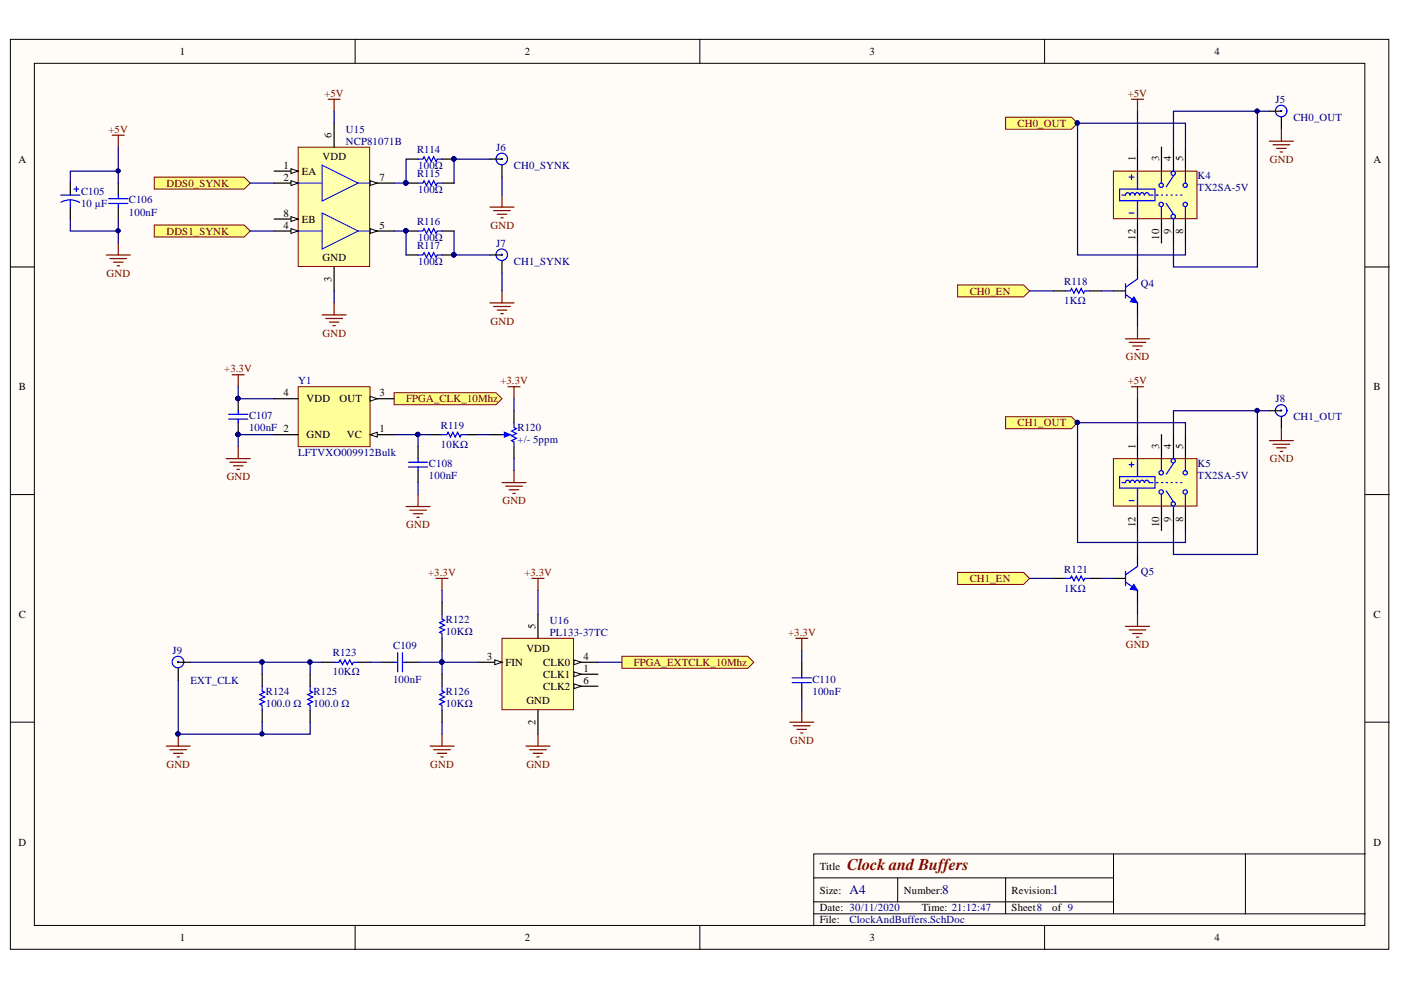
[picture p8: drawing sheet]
<svg xmlns="http://www.w3.org/2000/svg" width="297mm" height="210mm" viewBox="0 0 297 210" stroke-linecap="round" stroke-linejoin="round" font-family="sans-serif">
<g fill="#fffcf8" stroke="#000" stroke-width=".21">
<path d="M2.2 8.3h292.3v193h-292.3z"/>
<path d="M7.3 13.4h282.1v182.8h-282.1z"/>
</g>
<g fill="none" stroke="#000" stroke-width=".21">
<path d="M75.3 8.3v5.1M148.4 8.3v5.1M221.5 8.3v5.1M2.2 56.6h5.1M289.5 56.6h5.1M2.2 104.9h5.1M289.5 104.9h5.1M2.2 153.1h5.1M289.5 153.1h5.1M75.3 196.3v5.1M148.4 196.3v5.1M172.5 186.1h63.6"/>
<path d="M172.5 193.8h117M172.5 191.2h63.6M190.3 186.1v5.1M213.2 186.1v7.7M221.5 196.3v5.1M236.1 181.1v12.7M264.1 181.1h-91.6v15.2M289.5 181.1h-25.4v12.7"/>
</g>
<g fill="#ffff80" stroke="#800000" stroke-width=".21">
<path d="M32.7 37.6h19.1l1.2 1.2-1.2 1.3h-19.1z" fill-rule="evenodd"/>
<path d="M32.7 47.7h19.1l1.2 1.3-1.2 1.3h-19.1z" fill-rule="evenodd"/>
</g>
<path d="M63.2 31.2h15.2v25.3h-15.2z" fill="#ffffb0" stroke="#800000" stroke-width=".21"/>
<path d="M58.1 38.8h5.1" fill="none" stroke="#000" stroke-width=".25"/>
<path d="M61.7 38.3l1.5 .5-1.5 .5z" fill="#fffcf8" stroke="#000" stroke-width=".21"/>
<path d="M78.5 38.8h5.1" fill="none" stroke="#000" stroke-width=".25"/>
<path d="M78.5 38.3l1.5 .5-1.5 .5z" fill="#fffcf8" stroke="#000" stroke-width=".21"/>
<path d="M63.2 38.8h5.1M68.3 35l7.6 3.8-7.6 3.8zM75.9 38.8h2.6" fill="none" stroke="#00f" stroke-width=".21"/>
<path d="M70.8 26.1v5.1M58.1 49h5.1M70.8 56.6v5.1" fill="none" stroke="#000" stroke-width=".25"/>
<path d="M61.7 48.5l1.5 .5-1.5 .5z" fill="#fffcf8" stroke="#000" stroke-width=".21"/>
<path d="M78.5 49h5.1" fill="none" stroke="#000" stroke-width=".25"/>
<path d="M78.5 48.5l1.5 .5-1.5 .5z" fill="#fffcf8" stroke="#000" stroke-width=".21"/>
<path d="M63.2 49h5.1M68.3 45.2l7.6 3.8-7.6 3.8zM75.9 49h2.6" fill="none" stroke="#00f" stroke-width=".21"/>
<path d="M58.1 36.3h5.1" fill="none" stroke="#000" stroke-width=".25"/>
<path d="M61.7 35.8l1.5 .5-1.5 .5z" fill="#fffcf8" stroke="#000" stroke-width=".21"/>
<path d="M58.1 46.4h5.1" fill="none" stroke="#000" stroke-width=".25"/>
<path d="M61.7 45.9l1.5 .5-1.5 .6z" fill="#fffcf8" stroke="#000" stroke-width=".21"/>
<path d="M25.1 36.3h-10.2v2.5M25.1 31.2v7.6M53 38.8h5.1M70.8 23.6v2.5M86.1 33.7v5.1h-2.5M103.9 33.7h-7.6v5.1M14.9 46.4v2.6h10.2M25.1 46.4v5.1M53 49h5.1M83.6 49h2.5v5.1M96.3 49v5.1h7.6M70.8 61.7v2.5" fill="none" stroke="#000080" stroke-width=".25"/>
<g fill="none" stroke="#800000" stroke-width=".25">
<path d="M23.8 28.7h2.6M25.1 28.7v2.5M69.6 21h2.5M70.8 21v2.6M22.5 54.1h5.1M23.3 54.8h3.6M24.1 55.6h2M24.8 56.3h.5M25.1 51.5v2.6M103.9 43.9h5.1M104.7 44.7h3.5M105.4 45.4h2"/>
<path d="M106.2 46.2h.5M106.4 41.4v2.5M68.3 66.8h5.1M69.1 67.5h3.5M69.8 68.3h2.1M70.6 69h.5M70.8 64.2v2.6M103.9 64.2h5.1M104.7 65h3.5M105.4 65.7h2M106.2 66.5h.5M106.4 61.7v2.5"/>
</g>
<g fill="none" stroke="#000" stroke-width=".25">
<path d="M14.9 38.8v2.6M25.1 38.8v2.6M86.1 33.7h2.5M86.1 38.8h2.5M93.7 33.7h2.6M93.7 38.8h2.6M103.9 33.7h2.5M106.4 35v2.6M14.9 43.9v2.5M25.1 43.9v2.5M86.1 49h2.5M86.1 54.1h2.5"/>
<path d="M93.7 49h2.6M93.7 54.1h2.6M103.9 54.1h2.5M106.4 55.3v2.6"/>
</g>
<g fill="none" stroke="#00f" stroke-width=".25">
<path d="M16.2 39.6v1M88.6 33.7h1.1l.2-.5 .5 1.1 .5-1.1 .5 1.1 .5-1.1 .5 1.1 .3-.6h1M88.6 38.8h1.1l.2-.5 .5 1 .5-1 .5 1 .5-1 .5 1 .3-.5h1M12.9 41.4h4M14.9 42.4l1.2 .2 .8 .3M14.9 42.4l-.8 .1-1.2 .4M14.9 42.4v1.5M15.7 40.1h1M23 42.1h4.1M23 43.1h4.1M25.1 41.4v.7M25.1 43.1v.8"/>
<path d="M88.6 49h1.1l.2-.5 .5 1 .5-1 .5 1 .5-1 .5 1 .3-.5h1M88.6 54.1h1.1l.2-.5 .5 1 .5-1 .5 1 .5-1 .5 1 .3-.5h1"/>
<circle cx="106.4" cy="33.7" r="1.23"/>
<circle cx="106.4" cy="33.7" r=".1"/>
<circle cx="106.4" cy="54" r=".1"/>
<circle cx="106.4" cy="54" r="1.22"/>
</g>
<g fill="#000080" stroke="#000080" stroke-width=".21">
<circle cx="25" cy="48.9" r=".46"/>
<circle cx="25" cy="36.2" r=".46"/>
<circle cx="96.2" cy="33.7" r=".46"/>
<circle cx="86" cy="38.8" r=".46"/>
<circle cx="86" cy="48.9" r=".46"/>
<circle cx="96.2" cy="54" r=".46"/>
</g>
<path d="M83.6 83.3h21.6l1.2 1.2-1.2 1.3h-21.6z" fill-rule="evenodd" fill="#ffff80" stroke="#800000" stroke-width=".21"/>
<path d="M50.5 84.5v2.6M88.6 94.7v2.5M88.6 99.8v2.5M91.2 92.2h2.5M98.8 92.2h2.5M103.9 92.2h2.5M109 87.1v2.5M109 94.7v2.5" fill="none" stroke="#000" stroke-width=".25"/>
<g fill="#000080" stroke="#000080" stroke-width=".21">
<circle cx="50.4" cy="84.5" r=".46"/>
<circle cx="88.6" cy="92.1" r=".46"/>
</g>
<path d="M48.5 87.8h4M48.5 88.9h4M50.5 87.1v.7M86.6 98h4.1M86.6 99h4.1M88.6 97.2v.8M88.6 99v.8M93.7 92.2h1l.3-.5 .5 1 .5-1 .5 1 .5-1 .5 1 .3-.5h1M106.4 92.2h1.3M109 89.6v1l.5 .3-1 .5 1 .5-1 .5 1 .5-1 .5 .5 .3v1" fill="none" stroke="#00f" stroke-width=".25"/>
<g fill="none" stroke="#800000" stroke-width=".25">
<path d="M49.2 79.5h2.6M50.5 79.5v2.5M48 97.2h5M48.7 98h3.6M49.5 98.8h2M50.2 99.5h.6M50.5 94.7v2.5M107.7 82h2.5M109 82v2.5M109 99.8v2.5M86.1 107.4h5.1M86.9 108.2h3.5"/>
<path d="M87.6 108.9h2.1M88.4 109.7h.5M88.6 104.9v2.5M106.4 102.3h5.1M107.2 103.1h3.6M108 103.8h2M108.7 104.6h.5"/>
</g>
<path d="M50.5 82v2.5h7.6M58.1 92.2h-7.6v2.5M83.6 92.2h5M91.2 92.2h-2.6v2.5M101.3 92.2h2.6M109 84.5v2.6M109 97.2v2.6M88.6 102.3v2.6" fill="none" stroke="#000080" stroke-width=".25"/>
<path d="M106.9 91.7l1.3 .5-1.3 .5z" fill="#00f" stroke="#00f" stroke-width=".25"/>
<path d="M63.2 82h15.3v12.7h-15.3z" fill-rule="evenodd" fill="#ff9" stroke="#800000" stroke-width=".21"/>
<path d="M78.5 92.2h5.1" fill="none" stroke="#000" stroke-width=".25"/>
<path d="M78.5 92.2l1.5-.5v1z" fill="#fffcf8" stroke="#000" stroke-width=".21"/>
<path d="M58.1 92.2h5.1M78.5 84.5h5.1" fill="none" stroke="#000" stroke-width=".25"/>
<path d="M78.5 84l1.5 .5-1.5 .5z" fill="#fffcf8" stroke="#000" stroke-width=".21"/>
<path d="M58.1 84.5h5.1" fill="none" stroke="#000" stroke-width=".25"/>
<path d="M131.9 139.1h26.6l1.3 1.3-1.3 1.3h-26.6z" fill-rule="evenodd" fill="#ffff80" stroke="#800000" stroke-width=".21"/>
<g fill="none" stroke="#00f" stroke-width=".25">
<path d="M84.3 138.4v4M85.3 138.4v4M55.6 145.5v1l.5 .3-1 .5 1 .5-1 .5 1 .5-1 .5 .5 .3v1M65.8 145.5v1l.5 .3-1.1 .5 1.1 .5-1.1 .5 1.1 .5-1.1 .5 .6 .3v1M70.8 140.4h1.1l.2-.5 .5 1 .5-1 .5 1 .5-1 .6 1 .2-.5h1M83.6 140.4h.7M85.3 140.4h.8"/>
<circle cx="37.7" cy="140.4" r=".11"/>
<circle cx="37.7" cy="140.4" r="1.23"/>
</g>
<path d="M37.8 140.4h2.5M37.8 141.7v2.5M55.6 143v2.5M55.6 150.6v2.5M65.8 143v2.5M65.8 150.6v2.5M68.3 140.4h2.5M75.9 140.4h2.6M81 140.4h2.6M86.1 140.4h2.5" fill="none" stroke="#000" stroke-width=".25"/>
<path d="M92.4 122.6h2.6M93.7 122.6v2.6M35.2 158.2h5.1M36 159h3.6M36.8 159.7h2M37.8 155.7v2.5M91.2 158.2h5.1M91.9 159h3.6M92.7 159.7h2M93.7 155.7v2.5M37.5 160.5h.5M93.5 160.5h.5" fill="none" stroke="#800000" stroke-width=".25"/>
<g fill="#000080" stroke="#000080" stroke-width=".21">
<circle cx="37.7" cy="155.6" r=".46"/>
<circle cx="55.5" cy="140.4" r=".46"/>
<circle cx="65.7" cy="140.4" r=".46"/>
<circle cx="55.5" cy="155.6" r=".46"/>
</g>
<path d="M37.8 144.2v11.5h28v-2.6M40.3 140.4h15.3v2.6M55.6 140.4h10.2v2.6M55.6 153.1v2.6M65.8 140.4h2.5M93.7 153.1v2.6" fill="none" stroke="#000080" stroke-width=".25"/>
<path d="M106.4 135.3h15.2v15.2h-15.2z" fill="#ffffb0" stroke="#800000" stroke-width=".21"/>
<path d="M114.1 150.6v5.1M121.7 143h5.1" fill="none" stroke="#000" stroke-width=".25"/>
<path d="M121.7 142.4l1.5 .6-1.5 .5z" fill="#fffcf8" stroke="#000" stroke-width=".21"/>
<path d="M121.7 145.5h5.1" fill="none" stroke="#000" stroke-width=".25"/>
<path d="M121.7 145l1.5 .5-1.5 .5z" fill="#fffcf8" stroke="#000" stroke-width=".21"/>
<path d="M101.3 140.4h5.1" fill="none" stroke="#000" stroke-width=".25"/>
<path d="M104.9 139.9l1.5 .5-1.5 .5z" fill="#fffcf8" stroke="#000" stroke-width=".21"/>
<path d="M121.7 140.4h5.1" fill="none" stroke="#000" stroke-width=".25"/>
<path d="M121.7 139.9l1.5 .5-1.5 .5z" fill="#fffcf8" stroke="#000" stroke-width=".21"/>
<path d="M114.1 130.3v5M170 140.4v2.6M170 145.5v2.5" fill="none" stroke="#000" stroke-width=".25"/>
<g fill="none" stroke="#800000" stroke-width=".25">
<path d="M112.8 122.6h2.5M114.1 122.6v2.6M168.7 135.3h2.6M170 135.3v2.6M111.5 158.2h5.1M112.3 159h3.5M113 159.7h2.1M114.1 155.7v2.5M167.4 153.1h5.1M168.2 153.9h3.6M169 154.6h2M169.7 155.4h.5"/>
<path d="M170 150.6v2.5M113.8 160.5h.5"/>
</g>
<path d="M114.1 125.2v5.1M170 137.9v2.5M126.8 140.4h5.1M170 148v2.6" fill="none" stroke="#000080" stroke-width=".25"/>
<path d="M168 143.7h4M168 144.7h4M170 143v.7M170 144.7v.8" fill="none" stroke="#00f" stroke-width=".25"/>
<path d="M236.1 36.3h17.7v10.1h-17.7z" fill="#ffffb0" stroke="#800000" stroke-width=".21"/>
<g fill="none" stroke="#00f" stroke-width=".25">
<path d="M239.4 37.6h1M239.9 37v1.1M241.2 36.3v3.8M246.3 36.3v2.5M248.8 37.3l-1.5 2.3M251.3 36.3v2.5M237.4 40.1h7.5v2.5h-7.5zM239.4 45.2h1M239.5 41.4a.46 .46 0 0 0-.4-.5 .46 .46 0 0 0-.5 .5h-.7M240.6 41.4a.47 .47 0 0 0-.5-.5 .47 .47 0 0 0-.5 .5M241.2 42.6v3.8M241.6 41.4a.46 .46 0 0 0-.5-.5 .46 .46 0 0 0-.4 .5"/>
<path d="M242.6 41.4a.46 .46 0 0 0-.5-.5 .46 .46 0 0 0-.4 .5M243.6 41.4a.47 .47 0 0 0-.5-.5 .47 .47 0 0 0-.4 .5M243.7 41.4h.8M245.2 41.4h.3M246.3 43.9v2.5M246.3 41.4h.2M247.3 41.4h.2M247.3 43.1l1.5 2.3M248.3 41.4h.2M249.3 41.4h.3M250.3 41.4h.3M251.3 43.9v2.5"/>
<circle cx="246.2" cy="39.3" r=".46"/>
<circle cx="248.7" cy="36.7" r=".46"/>
<circle cx="251.3" cy="39.3" r=".46"/>
<circle cx="271.6" cy="23.5" r=".1"/>
<circle cx="271.6" cy="23.5" r="1.22"/>
<circle cx="246.2" cy="43.3" r=".46"/>
<circle cx="251.3" cy="43.3" r=".46"/>
</g>
<path d="M241.2 31.2v5.1M246.3 31.2v5.1M248.8 31.2v5.1M251.3 31.2v5.1M269.1 23.6h2.6M271.7 24.9v2.5M241.2 46.4v5.1" fill="none" stroke="#000" stroke-width=".25"/>
<path d="M269.1 29.9h5.1M269.9 30.7h3.6M270.7 31.5h2M271.4 32.2h.5M271.7 27.4v2.5" fill="none" stroke="#800000" stroke-width=".25"/>
<path d="M213.2 24.9h14l1.3 1.2-1.3 1.3h-14z" fill-rule="evenodd" fill="#ffff80" stroke="#800000" stroke-width=".21"/>
<circle cx="228.4" cy="26.1" r=".46" fill="#000080" stroke="#000080" stroke-width=".21"/>
<g fill="none" stroke="#00f" stroke-width=".25">
<path d="M241.2 59.1l-2.6 1.8M225.9 61.7h1l.3-.5 .5 1 .5-1 .5 1 .5-1 .5 1 .3-.5h1M238.6 62.4l2.6 1.8M238.6 60.2v3"/>
<circle cx="271.6" cy="87" r="1.23"/>
<circle cx="271.6" cy="87" r=".1"/>
</g>
<path d="M241.2 56.6v2.5M223.4 61.7h2.5M231 61.7h2.5M236.1 61.7h2.5M241.2 64.2v2.6M269.1 87.1h2.6M271.7 88.4v2.5" fill="none" stroke="#000" stroke-width=".25"/>
<path d="M238.6 71.8h5.1M239.4 72.6h3.6M240.2 73.4h2M240.9 74.1h.5M241.2 69.3v2.5M269.1 93.4h5.1M269.9 94.2h3.6M270.7 95h2M271.4 95.7h.5M271.7 90.9v2.5" fill="none" stroke="#800000" stroke-width=".25"/>
<path d="M240.4 63l.8 1.2-1.6-.2z" fill="#00f" stroke="#00f" stroke-width=".21"/>
<path d="M203 60.4h14l1.3 1.3-1.3 1.3h-14z" fill-rule="evenodd" fill="#ffff80" stroke="#800000" stroke-width=".21"/>
<path d="M241.2 23.6v7.6M218.3 61.7h5.1M233.5 61.7h2.6M241.2 66.8v2.5" fill="none" stroke="#000080" stroke-width=".25"/>
<path d="M239.9 21h2.5M241.2 21v2.6" fill="none" stroke="#800000" stroke-width=".25"/>
<path d="M236.1 97.2h17.7v10.1h-17.7z" fill="#ffffb0" stroke="#800000" stroke-width=".21"/>
<g fill="none" stroke="#00f" stroke-width=".25">
<path d="M239.4 98.5h1M239.9 98v1M241.2 97.2v3.8M246.3 97.2v2.6M248.8 98.3l-1.5 2.2M251.3 97.2v2.6M237.4 101h7.5v2.5h-7.5zM239.4 106.1h1M239.5 102.3a.46 .46 0 0 0-.4-.5 .46 .46 0 0 0-.5 .5h-.7M240.6 102.3a.47 .47 0 0 0-.5-.5 .47 .47 0 0 0-.5 .5M241.2 103.6v3.8M241.6 102.3a.46 .46 0 0 0-.5-.5 .46 .46 0 0 0-.4 .5"/>
<path d="M242.6 102.3a.46 .46 0 0 0-.5-.5 .46 .46 0 0 0-.4 .5M243.6 102.3a.47 .47 0 0 0-.5-.5 .47 .47 0 0 0-.4 .5M243.7 102.3h.8M245.2 102.3h.3M246.3 104.9v2.5M246.3 102.3h.2M247.3 102.3h.2M247.3 104.1l1.5 2.3M248.3 102.3h.2M249.3 102.3h.3M250.3 102.3h.3M251.3 104.9v2.5"/>
<circle cx="248.7" cy="97.7" r=".46"/>
<circle cx="246.2" cy="100.2" r=".46"/>
<circle cx="246.2" cy="104.3" r=".46"/>
<circle cx="251.3" cy="100.2" r=".46"/>
<circle cx="251.3" cy="104.3" r=".46"/>
</g>
<path d="M241.2 92.2v5M246.3 92.2v5M248.8 92.2v5M251.3 92.2v5M241.2 107.4v5.1" fill="none" stroke="#000" stroke-width=".25"/>
<path d="M213.2 88.4h14l1.3 1.2-1.3 1.3h-14z" fill-rule="evenodd" fill="#ffff80" stroke="#800000" stroke-width=".21"/>
<circle cx="228.4" cy="89.6" r=".46" fill="#000080" stroke="#000080" stroke-width=".21"/>
<path d="M238.6 132.8h5.1M239.4 133.6h3.6M240.2 134.3h2M240.9 135.1h.5M241.2 130.3v2.5" fill="none" stroke="#800000" stroke-width=".25"/>
<path d="M241.2 117.6v2.5M223.4 122.6h2.5M231 122.6h2.5M236.1 122.6h2.5M241.2 125.2v2.5" fill="none" stroke="#000" stroke-width=".25"/>
<path d="M225.9 122.6h1l.3-.5 .5 1 .5-1 .5 1 .5-1 .5 1 .3-.5h1M238.6 123.4l2.6 1.8M238.6 121.1v3.1M241.2 120.1l-2.6 1.8" fill="none" stroke="#00f" stroke-width=".25"/>
<path d="M240.4 123.9l.8 1.3-1.6-.3z" fill="#00f" stroke="#00f" stroke-width=".21"/>
<path d="M203 121.4h14l1.3 1.2-1.3 1.3h-14z" fill-rule="evenodd" fill="#ffff80" stroke="#800000" stroke-width=".21"/>
<g fill="none" stroke="#000080" stroke-width=".25">
<path d="M106.4 37.6v3.8M251.3 31.2v-5.1h-22.8v28h22.8v-2.6M266.6 23.6v33h-17.8v-5.1M269.1 23.6h-20.3v7.6M106.4 57.9v3.8M241.2 51.5v5.1M241.2 84.5v7.7M251.3 92.2v-2.6h-22.8v25.4h22.8v-2.5M266.6 87.1v30.5h-17.8v-5.1M269.1 87.1h-20.3v5.1M241.2 112.5v5.1M93.7 137.9v2.5h-5.1"/>
<path d="M93.7 125.2v2.5M218.3 122.6h5.1M233.5 122.6h2.6M241.2 127.7v2.6M78.5 140.4h2.5M101.3 140.4h-7.6v2.6"/>
</g>
<path d="M239.9 82h2.5M241.2 82v2.5" fill="none" stroke="#800000" stroke-width=".25"/>
<g fill="#000080" stroke="#000080" stroke-width=".21">
<circle cx="93.7" cy="140.4" r=".46"/>
<circle cx="266.5" cy="87" r=".47"/>
<circle cx="228.4" cy="89.6" r=".46"/>
<circle cx="228.4" cy="26.1" r=".46"/>
<circle cx="266.5" cy="23.5" r=".47"/>
</g>
<path d="M93.7 127.7v2.6M93.7 135.3v2.6M93.7 143v2.5M93.7 150.6v2.5" fill="none" stroke="#000" stroke-width=".25"/>
<path d="M93.7 130.3v1l.5 .2-1 .5 1 .5-1 .6 1 .5-1 .5 .5 .2v1M93.7 145.5v1l.5 .3-1 .5 1 .5-1 .5 1 .5-1 .5 .5 .3v1" fill="none" stroke="#00f" stroke-width=".25"/>
<g font-size="6" fill="#00f">
<text x="248" y="50">PIK409</text>
<text x="248" y="111">PIK509</text>
</g>
<text font-size="3.5" fill="#000080" x="49.4" y="91.7">PIC10701</text>
<text font-size="3.5" fill="#800000" x="179.6" y="184.4">Clock and Buffers</text>
<g font-size="2.8" fill="#000080">
<text x="180.1" y="189.6">A4</text>
<text x="199.8" y="189.6">8</text>
<text x="223.1" y="189.6">1</text>
</g>
<g font-size="2.3">
<text x="38.2" y="11.7">1</text>
<text x="111.3" y="11.7">2</text>
<text x="184.4" y="11.7">3</text>
<text x="257.5" y="11.7">4</text>
<text x="70.3" y="29.2" transform="rotate(-90 70.3 29.2)">6</text>
<text x="3.9" y="34.5">A</text>
<text x="60.1" y="35.8">1</text>
<text x="68.4" y="34">VDD</text>
<text x="240.7" y="34.2" transform="rotate(-90 240.7 34.2)">1</text>
<text x="245.8" y="34.2" transform="rotate(-90 245.8 34.2)">3</text>
<text x="248.3" y="34.2" transform="rotate(-90 248.3 34.2)">4</text>
<text x="250.9" y="34.2" transform="rotate(-90 250.9 34.2)">5</text>
<text x="291.2" y="34.5">A</text>
<text x="60.1" y="38.3">2</text>
<text x="64" y="37">EA</text>
<text x="80.5" y="38.3">7</text>
<text x="60.1" y="46">8</text>
<text x="64" y="47.3">EB</text>
<text x="60.1" y="48.5">4</text>
<text x="80.5" y="48.5">5</text>
<text x="240.7" y="50.8" transform="rotate(-90 240.7 50.8)">12</text>
<text x="245.8" y="50.8" transform="rotate(-90 245.8 50.8)">10</text>
<text x="248.3" y="49.6" transform="rotate(-90 248.3 49.6)">9</text>
<text x="250.9" y="49.6" transform="rotate(-90 250.9 49.6)">8</text>
<text x="68.4" y="55.4">GND</text>
<text x="70.3" y="59.8" transform="rotate(-90 70.3 59.8)">3</text>
<text x="4" y="82.8">B</text>
<text x="291.2" y="82.8">B</text>
<text x="60.1" y="84">4</text>
<text x="65" y="85.3">VDD</text>
<text x="72" y="85.3">OUT</text>
<text x="80.5" y="84">3</text>
<text x="65" y="92.9">GND</text>
<text x="73.5" y="92.9">VC</text>
<text x="80.5" y="91.6">1</text>
<text x="240.7" y="95.2" transform="rotate(-90 240.7 95.2)">1</text>
<text x="245.8" y="95.2" transform="rotate(-90 245.8 95.2)">3</text>
<text x="248.3" y="95.2" transform="rotate(-90 248.3 95.2)">4</text>
<text x="250.9" y="95.2" transform="rotate(-90 250.9 95.2)">5</text>
<text x="240.7" y="111.8" transform="rotate(-90 240.7 111.8)">12</text>
<text x="245.8" y="111.8" transform="rotate(-90 245.8 111.8)">10</text>
<text x="248.3" y="110.6" transform="rotate(-90 248.3 110.6)">9</text>
<text x="250.9" y="110.6" transform="rotate(-90 250.9 110.6)">8</text>
<text x="4" y="131">C</text>
<text x="291.2" y="131">C</text>
<text x="113.5" y="133.3" transform="rotate(-90 113.5 133.3)">5</text>
<text x="103.2" y="139.9">3</text>
<text x="107.2" y="141.2">FIN</text>
<text x="111.6" y="138.1">VDD</text>
<text x="115.2" y="143.7">CLK1</text>
<text x="115.2" y="141.2">CLK0</text>
<text x="123.7" y="142.4">1</text>
<text x="123.7" y="139.9">4</text>
<text x="111.6" y="149.3">GND</text>
<text x="115.2" y="146.3">CLK2</text>
<text x="123.7" y="145">6</text>
<text x="113.5" y="153.8" transform="rotate(-90 113.5 153.8)">2</text>
<text x="3.9" y="179.3">D</text>
<text x="291.2" y="179.3">D</text>
<text x="173.8" y="184.4">Title</text>
<text x="173.8" y="189.5">Size:</text>
<text x="191.6" y="189.5">Number:</text>
<text x="214.5" y="189.5">Revision:</text>
<text x="173.8" y="193.3">Date: 30/11/2020</text>
<text x="173.8" y="195.8">File:</text>
<text x="195.4" y="193.3">Time: 21:12:47</text>
<text x="214.5" y="193.3">Sheet8</text>
<text x="223.1" y="193.3">of 9</text>
<text x="38.2" y="199.6">1</text>
<text x="111.3" y="199.6">2</text>
<text x="184.4" y="199.6">3</text>
<text x="257.5" y="199.6">4</text>
</g>
<g font-size="2.3" fill="#800000">
<text x="68.8" y="20.5">+5V</text>
<text x="239.1" y="20.5">+5V</text>
<text x="23" y="28.1">+5V</text>
<text x="215.8" y="26.9">CH0_OUT</text>
<text x="269.2" y="34.5">GND</text>
<text x="35.3" y="39.6">DDS0_SYNK</text>
<text x="35.3" y="49.8">DDS1_SYNK</text>
<text x="104" y="48.5">GND</text>
<text x="22.6" y="58.7">GND</text>
<text x="205.6" y="62.5">CH0_EN</text>
<text x="68.4" y="71.3">GND</text>
<text x="104" y="68.8">GND</text>
<text x="238.7" y="76.4">GND</text>
<text x="47.6" y="79">+3.3V</text>
<text x="106.1" y="81.5">+3.3V</text>
<text x="239.1" y="81.5">+5V</text>
<text x="86.1" y="85.3">FPGA_CLK_10Mhz</text>
<text x="215.8" y="90.4">CH1_OUT</text>
<text x="48.1" y="101.8">GND</text>
<text x="269.2" y="98">GND</text>
<text x="106.5" y="106.9">GND</text>
<text x="86.1" y="112">GND</text>
<text x="90.8" y="122.2">+3.3V</text>
<text x="111.2" y="122.2">+3.3V</text>
<text x="205.6" y="123.4">CH1_EN</text>
<text x="167.1" y="134.8">+3.3V</text>
<text x="238.7" y="137.4">GND</text>
<text x="134.4" y="141.2">FPGA_EXTCLK_10Mhz</text>
<text x="167.5" y="157.7">GND</text>
<text x="35.3" y="162.7">GND</text>
<text x="91.2" y="162.7">GND</text>
<text x="111.6" y="162.7">GND</text>
</g>
<g font-size="2.3" fill="#000080">
<text x="270.4" y="21.8">J5</text>
<text x="73.4" y="28.1">U15</text>
<text x="274.2" y="25.6">CH0_OUT</text>
<text x="73.4" y="30.7">NCP81071B</text>
<text x="88.4" y="32.5">R114</text>
<text x="88.7" y="35.8">100Ω</text>
<text x="105.2" y="32">J6</text>
<text x="109" y="35.8">CH0_SYNK</text>
<text x="17.2" y="41.3">C105</text>
<text x="88.4" y="37.5">R115</text>
<text x="88.7" y="40.8">100Ω</text>
<text x="253.9" y="38">K4</text>
<text x="253.9" y="40.6">TX2SA-5V</text>
<text x="17.2" y="44">10 µF</text>
<text x="27.3" y="45.7">100nF</text>
<text x="27.3" y="43.1">C106</text>
<text x="88.4" y="47.8">R116</text>
<text x="88.4" y="52.8">R117</text>
<text x="88.7" y="51.1">100Ω</text>
<text x="105.2" y="52.3">J7</text>
<text x="88.7" y="56.1">100Ω</text>
<text x="109" y="56.1">CH1_SYNK</text>
<text x="225.7" y="64.5">1KΩ</text>
<text x="225.7" y="60.4">R118</text>
<text x="241.9" y="60.9">Q4</text>
<text x="63.2" y="81.5">Y1</text>
<text x="52.8" y="88.8">C107</text>
<text x="270.4" y="85.3">J8</text>
<text x="274.2" y="89.1">CH1_OUT</text>
<text x="52.8" y="91.4">100nF 2</text>
<text x="93.5" y="94.9">10KΩ</text>
<text x="93.5" y="90.9">R119</text>
<text x="109.7" y="91.4">R120</text>
<text x="109.7" y="93.9">+/- 5ppm</text>
<text x="63.2" y="96.7">LFTVXO009912Bulk</text>
<text x="91" y="101.5">100nF</text>
<text x="91" y="99">C108</text>
<text x="253.9" y="99">K5</text>
<text x="253.9" y="101.5">TX2SA-5V</text>
<text x="225.7" y="125.5">1KΩ</text>
<text x="225.7" y="121.4">R121</text>
<text x="241.9" y="121.9">Q5</text>
<text x="83.3" y="137.6">C109</text>
<text x="94.5" y="134.6">10KΩ</text>
<text x="94.5" y="132">R122</text>
<text x="116.6" y="132.3">U16</text>
<text x="116.6" y="134.8">PL133-37TC</text>
<text x="36.6" y="138.6">J9</text>
<text x="70.6" y="143.2">10KΩ</text>
<text x="70.6" y="139.2">R123</text>
<text x="40.4" y="145">EXT_CLK</text>
<text x="56.3" y="149.8">100.0 Ω</text>
<text x="56.3" y="147.3">R124</text>
<text x="66.5" y="149.8">100.0 Ω</text>
<text x="66.5" y="147.3">R125</text>
<text x="83.3" y="144.7">100nF</text>
<text x="94.5" y="149.8">10KΩ</text>
<text x="94.5" y="147.3">R126</text>
<text x="172.3" y="147.3">100nF</text>
<text x="172.3" y="144.7">C110</text>
<text x="180.1" y="195.8">ClockAndBuffers.SchDoc</text>
</g>
</svg>
